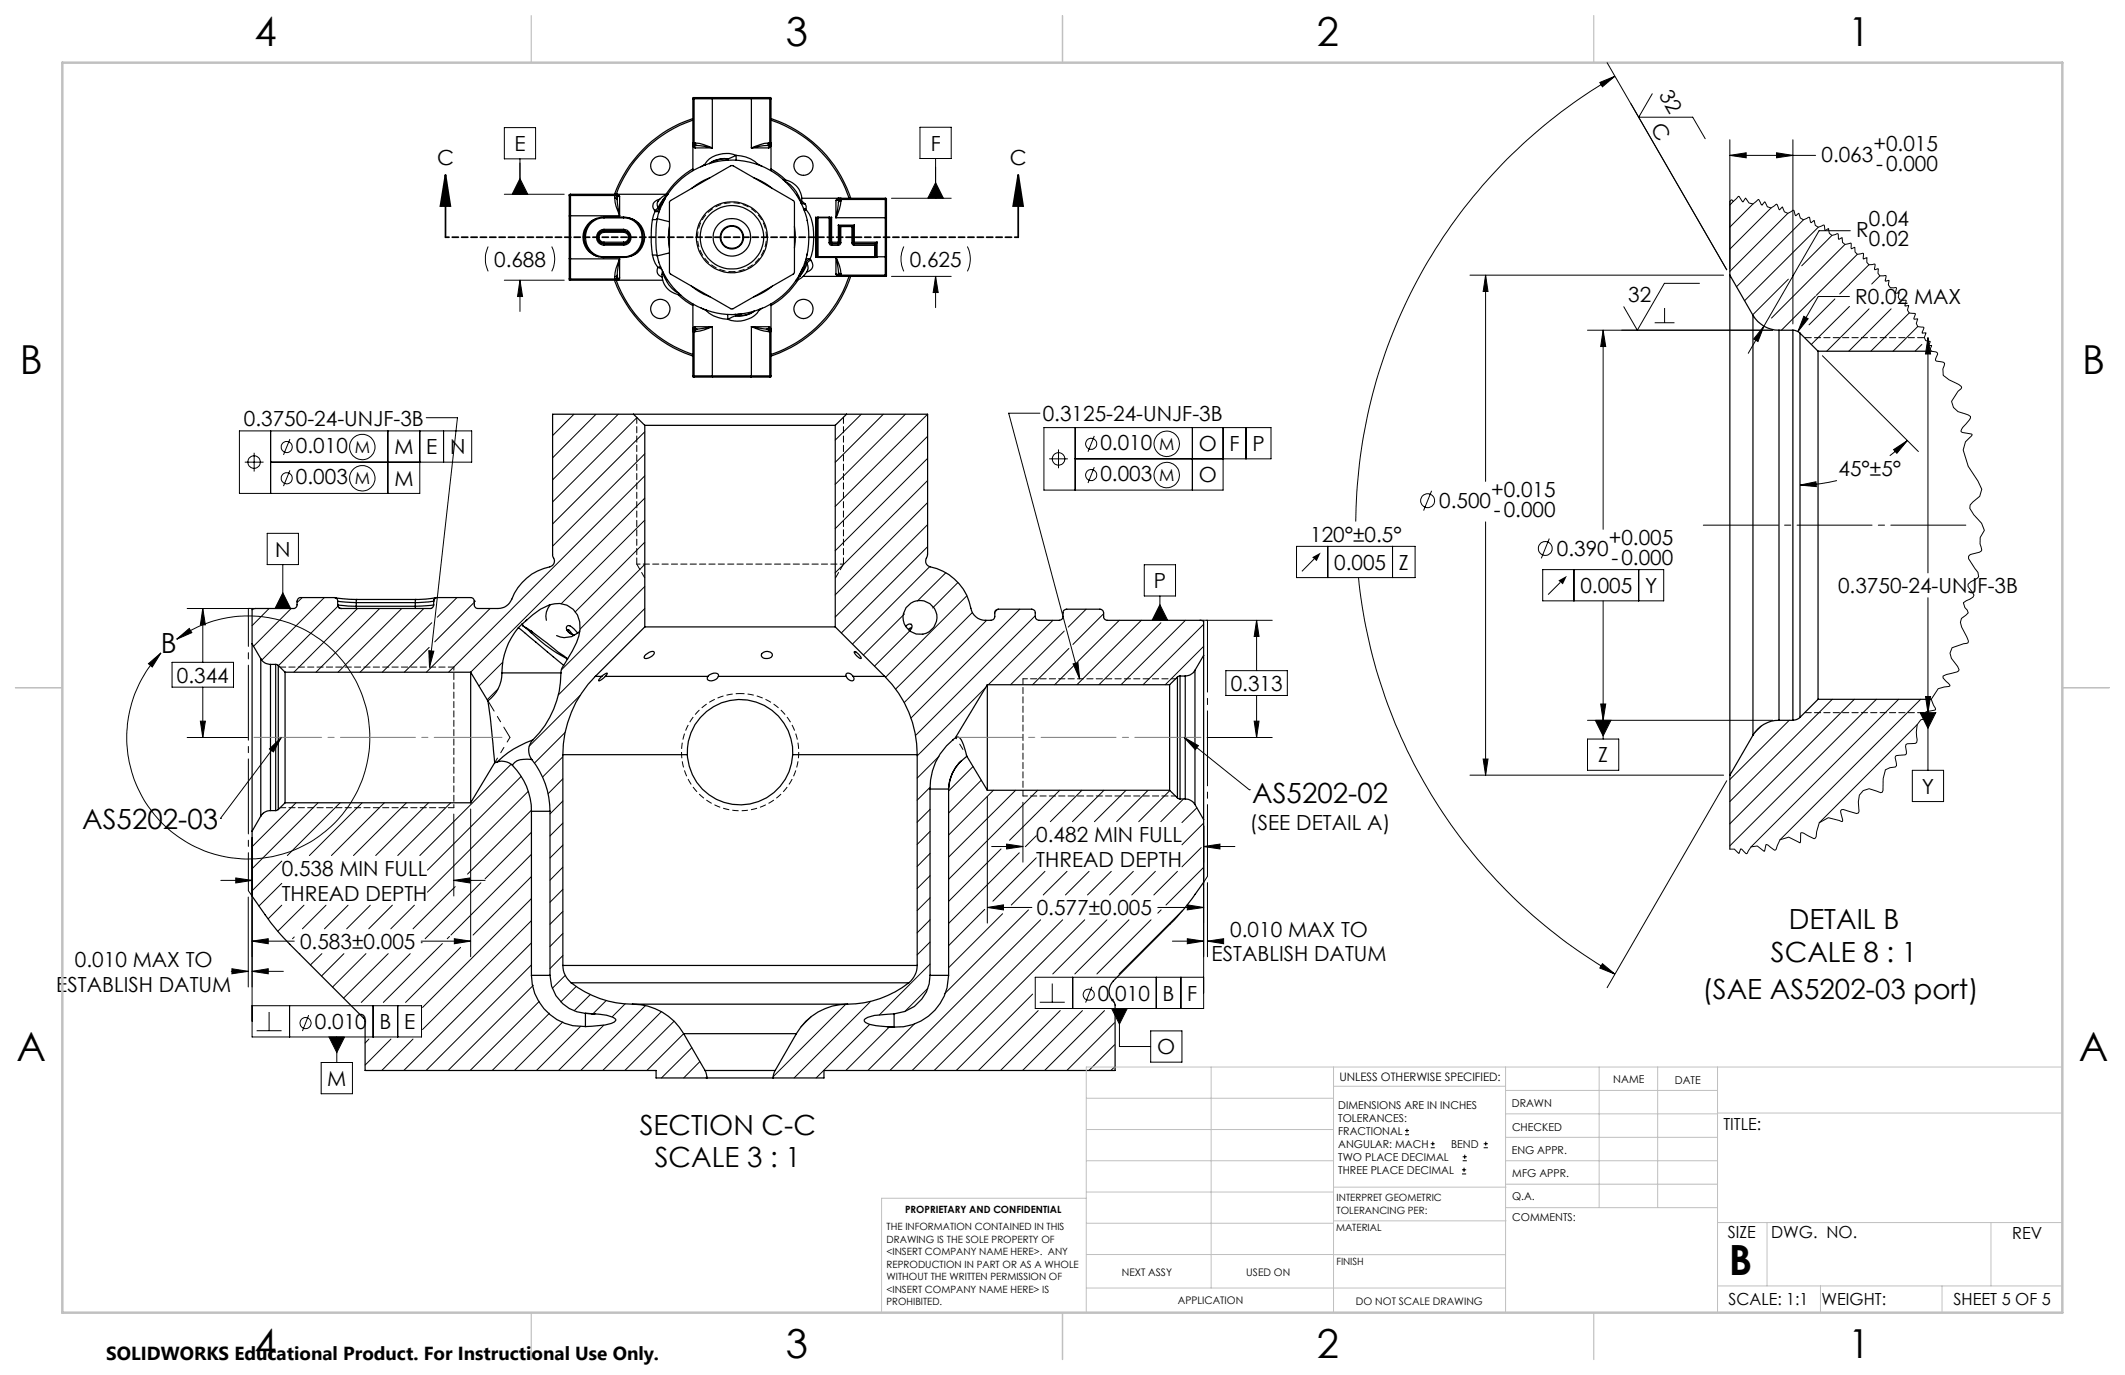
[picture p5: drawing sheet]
<svg xmlns="http://www.w3.org/2000/svg" width="432mm" height="279mm" viewBox="0 0 432 279" stroke-linecap="round" stroke-linejoin="round" font-family="sans-serif">
<g fill="none" stroke="#000" stroke-width=".25">
<path d="M141.1 19.8l-.1 .3M141.1 19.8h-.2l-.1 .3M141.1 19.8h3.7M144.8 19.8l-.1 .3M144.8 19.8h7.8M152.6 19.8l.1 .3M152.6 19.8h3.8M156.4 19.8v.3M156.4 19.8h.2l.1 .3M115.7 39.8v4.1M115.9 39.7l-.2 .1M115.9 39.5h-.2v.3"/>
<path d="M115.9 39.5v.2M115.9 39.5h9M115.9 39.7v4.2M115.9 39.7h9M124.9 39.7l.5 .3M124.9 39.5v.2M124.9 39.5l.4 .2 .1 .3M124.9 39.7v.6M125.4 39.5l.4 .1 .1 .4M125.4 39.5h-.3l.4 .2M125.4 39.5l.1 .2M125.4 39.5h10.1"/>
<path d="M125.5 39.7l.4 .3M125.5 39.7l-.1 .3M125.9 40v3.9M140.8 29.6l.1 .3 .4 .2M140.8 20.1h.2M140.8 29.1h.2M140.8 29.1l.1 .3 .4 .2M140.8 29.6v-.4l.2 .4M140.8 29.6h.2M140.8 24.1a25.3 25.3 0 0 0-15.9 15.4M140.8 34.3a16.3 16.3 0 0 0-5.5 5.2M140.8 24.4a25 25 0 0 0-15.6 15.1"/>
<path d="M140.8 20.1v9M140.8 29.6v5.1M141 29.6l.3 .5M141 29.1l.3 .5M141 20.1v9M141 20.1h3.7M141 29.1h.3M141.3 30.1h3.4M141.3 29.1a10.2 10.2 0 0 1 3.4 1M141.3 29.1l.3 .5M141.3 29.6h-.3M141.3 29.6l3.4 .5"/>
<path d="M143.1 33.5h.1M143.1 33.5l-.7 .4M144.3 36.1l-2.1 1-1.7 1.2M144.7 20.1h8M144.7 20.1v10M148 32.3a6.1 6.1 0 0 0-3.8 .9M148 32.3v.3M148 32.3a4.9 4.9 0 0 0-3.9 1M149.6 31.6a6.5 6.5 0 0 1 4.4 1.7M149.6 31.6l-1.6 .7M149.6 31.6a5.6 5.6 0 0 0-6 1.2l-.5 .7M149.6 31.6v1"/>
<path d="M152.7 30.1h3.5M152.7 20.1v10M152.7 20.1h3.7M153.2 36.1l2.3 1.2 1.5 1M154 33.3l-.1 .1M154 33.3l.9 .5M156.1 29.1a10.3 10.3 0 0 0-3.4 1M156.1 29.1l-.2 .5M156.1 29.1h.3M156.2 29.6h-1l-2.5 .5M156.2 29.6h.2M156.4 29.6l-.2 .5"/>
<path d="M156.4 29.1l-.2 .5M156.4 20.1h.3M156.4 29.1h.3M156.4 20.1v9M156.7 29.6l-.2 .3-.3 .2M156.7 29.1l-.2 .3-.3 .2M156.7 29.6v-.4l-.3 .4M156.7 29.6h-.3M156.7 24.1a25.6 25.6 0 0 1 16.2 16.2M156.7 34.3l3 2.2M156.7 24.4a25.2 25.2 0 0 1 15.8 15.9M156.7 20.1v9"/>
<path d="M156.7 29.6v5.1M159.1 36.5a4.1 4.1 0 0 1 3.7 4.9M159.5 36.9a6.6 6.6 0 0 1 3.3 4.4M115.7 52.6h.2M115.7 43.9v8.7M115.7 56.7h.2M115.7 56.7v.2h.2M115.7 52.6v4.1M115.9 43.9v8.7M115.9 43.9h-.2M115.9 56.7v.2M115.9 56.9h9"/>
<path d="M115.9 52.6h10M115.9 43.9h10M115.9 52.6v4.1M115.9 56.7h9M120.2 51.4l.8 .6 1.7 .4M121.2 44.4a4 4 0 0 0-2.7 4 4 4 0 0 0 3.2 3.8M122.7 44.1a4.1 4.1 0 0 0-3.8 2.8 4.1 4.1 0 0 0 1.3 4.5M122.7 44.3a4 4 0 0 0-3.7 3.9 4 4 0 0 0 3.7 4M122.7 52.2v.1h4M122.7 44.1v.2M122.7 46.6a1.61 1.61 0 0 0-1.5 1.6 1.61 1.61 0 0 0 1.5 1.6M122.7 46.9a1.31 1.31 0 0 0-1.2 1.3 1.31 1.31 0 0 0 1.2 1.3"/>
<path d="M122.7 49.5v.3M122.7 46.6v.3M122.7 47a1.27 1.27 0 0 0-1.2 1.2 1.27 1.27 0 0 0 1.2 1.3M122.7 47v.2M122.7 47.2a1.01 1.01 0 0 0-1 1 1.01 1.01 0 0 0 1 1M122.7 49.2v.3M122.7 44.1h4M122.7 46.6h4M122.7 49.8h4M122.7 44.3h4M122.7 52.2h4M122.7 46.9h4"/>
<path d="M122.7 49.5h4M122.7 46.9v.1M122.7 49.5h.1M122.7 49.2h4M122.7 47.2h4M124.9 57a25.5 25.5 0 0 0 15.9 15.4M124.9 40.3a9.4 9.4 0 0 0 1 3.6M124.9 40.3l.5 .2M124.9 56.7v.2M124.9 56.2v.5M125.2 57a25.2 25.2 0 0 0 15.6 15M125.4 56l-.5 .2"/>
<path d="M125.4 56.4l-.5 .3M125.4 56.4l-.2 .5h-.3M125.4 40v1.2l.5 2.7M125.4 56.5l.1 .2M125.4 56.9h9.3M125.4 56v.4M125.5 56.7l-.4 .2h.3M125.5 56.7l-.1 .2M125.9 56.5l-.1 .3-.4 .1M125.9 52.6v3.9M125.9 52.6a9.4 9.4 0 0 0-1 3.6M125.9 56.5l-.4 .2"/>
<path d="M125.9 52.6l-.5 3.4M126.7 44.1l1.7 .4 .9 .5M126.7 52.2v.1M126.7 44.3a4 4 0 0 1 3.8 3.9 4 4 0 0 1-3.8 4M126.7 44.1v.2M126.7 46.6a1.61 1.61 0 0 1 1.5 1.6 1.61 1.61 0 0 1-1.5 1.6M126.7 49.5v.3M126.7 46.9a1.31 1.31 0 0 1 1.3 1.3 1.31 1.31 0 0 1-1.3 1.3M126.7 46.6v.3M126.7 47a1.27 1.27 0 0 1 1.3 1.2 1.27 1.27 0 0 1-1.3 1.3M126.7 49.2v.3M126.7 47.2a1.01 1.01 0 0 1 1 1 1.01 1.01 0 0 1-1 1"/>
<path d="M126.7 47v.2M126.7 46.9v.1M126.7 49.5h.1M127.8 44.3a4 4 0 0 1 3.2 3.7 4 4 0 0 1-2.8 4M129.3 51.4l-1.2 .7-1.4 .2M129.3 45a4.2 4.2 0 0 1 0 6.4M132.6 51.8h.6l.4 .2M132.6 44.6l-.3 3.3 .3 3.9M132.6 51.8l.5 1.7 .6 .8M133 42.8l.1 .2M133.1 43l-.5 1.6M133.6 52a15.5 15.5 0 0 0 15.9 11.9"/>
<path d="M133.6 44.4a15.6 15.6 0 0 1 15.3-11.9 15.6 15.6 0 0 1 15.1 12.3M133.6 44.4l-.3 2.1a23.7 23.7 0 0 0 .3 5.5M133.6 44.4l-.4 .2h-.6M133.6 44.4l2.4 .6M133.7 54.3a1.34 1.34 0 0 0 .8 2M133.7 54.3l.8 .5M133.7 42.2l-.7 .6M133.7 42.2l.2 .2M133.9 42.4l-.8 .6M133.9 42.4l.2 .3M134 42.8l-.3 .2h-.6M134.1 40.5a1.42 1.42 0 0 0-1.3 .8 1.42 1.42 0 0 0 .2 1.5"/>
<path d="M134.3 54.3h-.6M134.6 55.2a4 4 0 0 0 3.7 4.7M134.6 55.2a7.3 7.3 0 0 0 3.4 4.4M134.6 55.1v.1M134.7 55.1l-.1 .1M134.9 40.4h.2l-.7 1.3M134.9 40.4l.8-1-1.4 .9a1.47 1.47 0 0 0-.6 1.9M134.9 40.4l-1 2M134.9 40.4l-1.2 1.8M136 46l-.2 2.2 .2 2.2M136 51.4l-2.4 .6M136.2 40.8l12.5-7.2 12.5 7.1 .2 .4v14.4l-12.6 7.3h-.3l-12.3-7.1-.2-.3v-14.3z"/>
<path d="M137.8 59.9l1.6 1.3 1.4 .9M140.5 58.1l1.7 1.2 2.1 1M157 58.1l-1.5 1.1-2.3 1.1M161.4 46l.2 2.2-.2 2.2M162.2 56.9a16.1 16.1 0 0 1-5.5 5.2M162.6 56.1l-.9 .9M162.9 41.2l.3 .2h.4M162.9 40.9l.7 .5M162.9 40.3h7.5M163.1 54.4l-.8 1.7h.3M163.2 56.2h7.2M163.3 42.3l.5 .2"/>
<path d="M163.3 42.5l.5 .1M163.6 41.4l.2 .6v.5M163.7 53.1l.1 .1M163.8 42.6a6.5 6.5 0 0 1 1.5 4.6 13.3 13.3 0 0 1-.7 5.4M163.8 53.2l-.3 1-.9 1.9M163.8 42.6l-.4 .1M163.8 42.5v.1M163.8 53.2l.2 .3M164 53.5l-.5 1.1-.9 1.5M164 53.5l.2 1-.1 .3M164 44.8a16.9 16.9 0 0 1 0 7M164 51.6a15.7 15.7 0 0 1-14.5 12.3"/>
<path d="M164.1 54.9a4 4 0 0 1-2.4 2.1M164.6 52.6l-.8 .6M164.6 52.6h-.5l-.3 .1M164.6 52.6l.1 .2M164.7 52.8l-.7 .7M164.7 52.8a1.42 1.42 0 0 1 .4 1.5 1.42 1.42 0 0 1-1.2 1M165.7 44.2v8M165.7 44.2l.3 .3M165.7 44.2l.3 .1M165.7 44.2h.4M165.7 52.2h.4M166 52.1l.2 .2"/>
<path d="M166 44.4v7.7M166 52.1l.2 .1M166 52l-.3 .2M166 52.2h-.3M166.2 44.1l-.2 .3M166.2 44.2l-.2 .2M166.2 44.2v8M166.2 52.2v.1M166.2 44.1v.1M166.2 52.3h11.5M166.2 44.1h2.3M166.2 52.2h11.5"/>
<path d="M166.2 44.2h2.3M168.5 44.1l.2 .3M168.5 44.2v5.1M168.5 49.3l.2 .4 .3 .1M168.5 44.2l.2 .2M168.5 44.1v.1M168.6 44.2h.4M168.7 44.4v4.9M168.7 49.3h-.2M168.7 49.3l.3 .2M169 49.5v.3M169 49.2h-.3l.3 .3"/>
<path d="M169 44.2l-.3 .3M169 44.2v5M169 49.2v.3M169 44.2l-.3 .1M169 49.8h1.4M169 49.5h1.4M169 49.2h1.4M169 49.5h.1M169.9 55.7l.1 .3 .4 .2M169.9 40.7v3.5M169.9 55.7l.4 .2M169.9 44.2h10"/>
<path d="M169.9 52.3a9.8 9.8 0 0 1 1 3.3M170.3 40.5l-.4 .2M170.3 40.5l.1 .3M170.3 55.9l.4 .3h-.3M170.3 55.9l.1 .3M170.4 49.5v.3M170.4 49.2h.2l-.2 .3M170.4 45.8l.2 .4M170.4 45.8v3.4M170.4 49.2v.3M170.4 45.8l.3 .1M170.4 49.5h.1"/>
<path d="M170.4 45.8h3.2M170.4 40.3l-.4 .1-.1 .3M170.4 55.4l.5 .2M170.4 55.7l.5 .2M170.4 55.7l.1 .3 .4 .2M170.4 40.3h.3l-.4 .2M170.4 40.3l-.1 .2M170.4 55.4l-.5-3.1v3.4M170.4 41.1l-.5 3.1M170.4 55.7l-.1 .2M170.4 40.8v.3M170.4 55.4v.3"/>
<path d="M170.6 49.3h.3M170.6 46.1v3.2M170.6 49.3l-.2 .2M170.9 45.9l-.3 .2M170.9 49.3l-.2 .3-.3 .2M170.9 46v3.3M170.9 46l-.3 .1M170.9 45.9v.1M170.9 45.9h2.2M170.9 46h2.2M170.9 40.8a9.4 9.4 0 0 1-1 3.4M170.9 40.8l-.5 .3"/>
<path d="M170.9 40.5l-.5 .3M170.9 55.9v.3M170.9 40.3l-.4 .1-.1 .4M170.9 40.3v.2M170.9 56.2h9M170.9 40.3h9M170.9 40.5h9M170.9 40.5v.3M170.9 55.6v.3M170.9 55.9h9M172.5 56.2a25.3 25.3 0 0 1-15.8 15.8M172.9 56.2a25.4 25.4 0 0 1-16.2 16.2"/>
<path d="M173.1 45.9l.3 .2M173.1 46v3.3M173.1 49.3l.2 .4 .3 .1M173.1 46l.3 .1M173.1 45.9v.1M173.4 46.1v3.2M173.4 49.3h-.3M173.4 49.3l.2 .2M173.6 49.5v.3M173.6 49.2h-.2l.2 .3M173.6 45.8l-.2 .4M173.6 45.8v3.4"/>
<path d="M173.6 49.2v.3M173.6 45.8l-.4 .1M173.6 49.8h4.1M173.6 49.5h4.1M173.6 49.2h4.6M173.6 49.5h.1M177.7 49.8v2.4M177.7 49.5v.3M177.7 49.5l.3 .3M177.7 49.5l.3 .2M177.7 52.2v.1M177.7 49.5h.1"/>
<path d="M177.9 52.3h.3M177.9 52.2h.2M178 52.1l-.3 .2M178 49.8h-.3M178 49.8v2.3M178 52.1l-.3 .1M178 52l.2 .2M178 49.7v.1M178.1 52.2l.1 .1M178.2 52.2h.1M178.2 52.2h-.1M178.2 52.2v.1"/>
<path d="M178.2 49.2l-.5 .3M178.2 49.2l-.2 .5M178.2 49.2v3M178.2 52.2h1.7M179.9 44.2v8M179.9 44.2l.2 .1M179.9 40.5l.2 .1M179.9 55.9v.3M179.9 40.3v.2M179.9 40.3l.2 .1v.2M179.9 40.5v3.7M179.9 52.2v3.7"/>
<path d="M180.1 52.1l-.2 .1M180.1 44.3v7.8M180.1 55.9h-.2M180.1 55.9v.2l-.2 .1M180.1 40.6v3.7M180.1 52.1v3.8M351.5 55.9v101.6M351.5 55.9l4.7 8.2M351.5 40.9v15M140.8 76.4h.2M140.8 67.4h.2M140.8 76.4l.1 .2h.2"/>
<path d="M140.8 61.7v5.2M140.8 67.4v9M141 76.4l.1 .2M141 66.8l-.2 .4v-.3M141 66.8l-.2 .1M141 66.8l.3 .1M141 67.4v9M141 76.4h3.7M141 67.4h.3M141.1 76.6h3.7M141.3 66.4h3.4M141.3 66.4l-.4 .1-.1 .4"/>
<path d="M141.3 66.4l-.3 .4M141.3 66.9l-.3 .5M141.3 66.9l-.3 .1-.2 .4M141.3 66.9h.3M141.6 66.9l-.3 .5M142.5 62.6l1 .5M143.5 63.1a6.1 6.1 0 0 0 4.3 1.8M143.5 63v.1M144.7 76.4h8M144.7 76.4l.1 .2M144.7 66.4a10.2 10.2 0 0 1-3.4 1M144.7 66.4l-3.1 .5"/>
<path d="M144.7 66.4v10M144.8 76.6h7.8M147.8 63.9v1M149.4 63.9l.1 .3M149.5 64.2l-1.7 .7M150.7 63.8l-.8 .1M152.6 76.6h3.8M152.7 66.4h3.5M152.7 76.4l-.1 .2M152.7 66.4a10.3 10.3 0 0 0 3.4 1M152.7 66.4l3.5 .5M152.7 66.4v10"/>
<path d="M152.7 76.4h3.7M153.2 63.2a5.7 5.7 0 0 1-3.7 1M153.3 63.2a5 5 0 0 1-3.8 1M154.2 62.9h.1M154.3 62.9a5.4 5.4 0 0 1-6.5 2M154.3 62.9h.1M154.9 62.6l-.6 .3M155.9 66.9l.2 .5M156.1 67.4h.3M156.2 66.4l.3 .1 .2 .4M156.2 66.4l.2 .4M156.2 66.9l.2 .5"/>
<path d="M156.2 66.9l.3 .1 .2 .4M156.4 66.8l-.2 .1M156.4 76.4v.2M156.4 76.4h.3M156.4 67.4h.3M156.4 66.8l.3 .4v-.3M156.4 66.8l.3 .1M156.4 67.4v9M156.7 76.4l-.1 .2h-.2M156.7 61.7v5.2M156.7 67.4v9M356.2 64.1a6.1 6.1 0 0 0 5.3 3"/>
<path d="M356.2 64.1v85.3M361.5 67.1v79.3M361.5 67.1h2.8M364.3 67.1l1 .2 .5 .4M364.3 67.1v79.3M365.8 67.7v78.1M365.8 67.7l3.6 3.7M369.4 71.4v70.7M369.4 71.4h23M128.7 84.2h-16.4l.1 28.9a1.25 1.25 0 0 1-.7 2.1 10.9 10.9 0 0 0-7.9 6.9l-.5 .7a2.78 2.78 0 0 1-2.1 .8h-4.1a.71 .71 0 0 1-.7-.7v-.7M128.7 84.2h43.3M128.7 84.2l2.3 2.2"/>
<path d="M131 86.4h38.7M131 86.4v41M169.7 86.4v41M172 84.2h16.5v28.4l-.1 .5a1.3 1.3 0 0 0 .6 2.1 10.7 10.7 0 0 1 8.4 8.9 2.99 2.99 0 0 0 2.8 1.9h1.2a.78 .78 0 0 0 .7-.7v-.8a.72 .72 0 0 1 .8-.7h6.7a.72 .72 0 0 1 .8 .7v.8a.78 .78 0 0 0 .7 .7h4.2a.72 .72 0 0 0 .7-.7v-.8a.72 .72 0 0 1 .7-.7h6.8a.78 .78 0 0 1 .8 .7v.8a.72 .72 0 0 0 .7 .7l19.2 .1 .4 .1v7M172 84.2l-2.3 2.2M51.2 130.8v38.1M51.2 130.8l1.8 3M53 133.8a2.23 2.23 0 0 0 2 1.2M53 133.8v32M55 135v29.7M55 135h1M56 135l.6 .2"/>
<path d="M56 135v29.7M56.6 135.2v29.3M56.6 135.2l1.3 1.4M57.9 136.6v26.5M57.9 136.6h37.7M68.1 121.4l.1 .1M68.1 121.5l4.3 .3M68.6 122.9a.7 .7 0 0 0 .8 .7M68.6 122.2a.72 .72 0 0 0-.7-.8h-6.8a.73 .73 0 0 0-.7 .8v.7a.71 .71 0 0 1-.8 .7h-7.7l-.7 .3v6.9M68.6 122.2l3.8 .2M68.6 122.9l3.8 .3M68.6 122.9l.1 .2a.67 .67 0 0 0 .7 .5"/>
<path d="M68.6 122.2v.7M72.4 121.8h.1M72.4 121.8v.6M72.4 123.2v.4M72.4 121.8h12M72.4 122.4v.8M72.4 123.2h12M72.4 122.4h12M84.4 121.8l2.1-.1 2.2-.3-.3 .2-.3 .6M84.4 121.8h.1M84.4 121.8v.6M84.4 123.2v.4"/>
<path d="M84.4 122.4v.8M87.6 123.6h.1M88.1 122.2a.72 .72 0 0 1 .8-.8h6.7a.71 .71 0 0 1 .8 .8M88.1 122.2l-3.7 .2M88.1 122.9l-3.7 .3M88.1 122.9a.72 .72 0 0 1-.7 .7h-18M88.1 122.2v.7M95.6 136.6v26.5M95.6 136.6l3.5 5.8M96.4 122.2h.1M102 136.7a7 7 0 0 1-2.9 5.7M102 136.7h12"/>
<path d="M105.3 127.5a14.6 14.6 0 0 0-3.3 9.2M105.3 127.5l.2 .1M105.6 127.7l8.8 7.4M106 126.9h.1M106 126.9a19 19 0 0 1 5.7-4 4.6 4.6 0 0 1 6.2 5.1 13.8 13.8 0 0 1-2.6 5.9M106 126.9l-.7 .6M106.1 126.8l.2 .4M106.3 127.2l.7 .5M106.3 127.2l1.7 1M106.9 127.7l.9 .7M107.1 125.9l-.1 .1M107.8 128.4l.2 .2"/>
<path d="M108 128.2l.1 .2M108 128.6a30.1 30.1 0 0 0 7.3 5.3M108 128.2l-.2 .2M108.1 128.4l7.2 5.4M108.1 128.4l-.1 .2M111.8 122.9a3.7 3.7 0 0 0-.8 3.1M114 136.7a19.1 19.1 0 0 1-5.7 13.6M115.2 128a1.41 1.41 0 0 1 1.2 .9M115.3 127.9l.3 .6 1.1 .5M115.3 133.9h.1M115.3 133.8v.1M115.3 133.9l-1.1 1.8-.2 1"/>
<path d="M117.4 128.7l-.9-1a.9 .9 0 0 0-1.4-.3l.1 .7a2.52 2.52 0 0 0 1.5 1M117.8 128.3a3.9 3.9 0 0 1-4.7 .9M121 137.4a22.7 22.7 0 0 0-6.6 16M121 137.4h1.3M122.3 137.4l-.7 .9h.4l1-.9M122.3 137.4l.9-.6h.2l-.4 .6M123 137.4h20.9M131 127.4h38.7M131 127.4l-10 10M131.2 133l.3-.2a1.19 1.19 0 0 1 1.4-.3 1.59 1.59 0 0 1-2 1.2zM143.9 137.4a.52 .52 0 0 0-.1 .6 .52 .52 0 0 0 .4 .3 1.7 1.7 0 0 0 1.8-.9M143.9 137.4a1.57 1.57 0 0 1 2-.4l.1 .4"/>
<path d="M146 137.4h25.9M154.8 132.8a1.29 1.29 0 0 1 2.2 .3 1.28 1.28 0 0 1-2 .6 .57 .57 0 0 1-.2-.9zM169.7 127.4l10.1 10M171.9 137.4l.5 .7a.7 .7 0 0 0 1.1-.1l-.1-.6M171.9 137.4v-.2a.7 .7 0 0 1 .7-.5 .7 .7 0 0 1 .6 .5l.2 .2M173.4 137.4h6.4M173.6 132.5a1.63 1.63 0 0 1 1.4 1.3 2.12 2.12 0 0 1-1.4-1.3zM179.8 137.4a22.3 22.3 0 0 1 6.6 16M184 127.3a.77 .77 0 0 1 1.3-.2l-.1 .6-.4 .5M185.2 127.6h-.3l-.3 .4M200.6 139.1v21.5M200.6 139.1h37.1"/>
<path d="M200.6 139.1l-6.4 10.8M237.7 139.1v21.5M239.3 137.6v24.5M239.3 137.6l-1.6 1.5M239.8 137.4l-.5 .2M239.8 137.4v24.9M239.8 137.4h1M240.8 137.4v24.9M242.8 136.2a2.34 2.34 0 0 1-2 1.2M242.8 136.2v27.3M244.6 133.2v33.3M244.6 133.2l-1.8 3"/>
<path d="M99.1 142.4l.5 3.4 .9 9.2M100.5 155l-4.9 8.1M101 154.8l-.5 .2M101 154.8a3.1 3.1 0 0 1 3.1 .7M104.1 155.5a13 13 0 0 1 3.9 9.4M108.1 154.3a5.5 5.5 0 0 0-3.5 .6l-.5 .6M108.1 154.3a16.8 16.8 0 0 1 3.7 10.6M108.3 150.3a21.7 21.7 0 0 0-7.3 4.5M108.3 150.3a3.1 3.1 0 0 0-.2 4M114.4 153.4h25.3M114.4 153.4v42.8M139.7 153.4a10.7 10.7 0 0 0 10.7 10.2 10.7 10.7 0 0 0 10.7-10.2"/>
<path d="M139.7 153.4a10.7 10.7 0 0 1 10.7-11.3 10.7 10.7 0 0 1 10.7 11.3M161.1 153.4h25.3M186.4 153.4v42.8M193.7 150.3l-.1 .1M194.2 149.9a12.5 12.5 0 0 0-5.2 10.4M194.2 149.9l.2-.1a1.07 1.07 0 0 1 1.1 1l1 2.9M195.4 154.6l-.5 .4a8.7 8.7 0 0 0-2.2 5.3M196.5 153.7a8.3 8.3 0 0 0-3.7 6.6M196.5 153.7l4.1 6.9M351.5 157.5v15M356.2 149.4l-4.7 8.1M361.5 146.4a6.1 6.1 0 0 0-5.3 3"/>
<path d="M361.5 146.4h2.8M365.8 145.8l-.5 .3-1 .3M369.4 142.1l-3.6 3.7M369.4 142.1h23M51.2 168.9v13.2l2.7 3.8a43.4 43.4 0 0 0 5 6l15.2 15.2 .1 10.4h59.1v1.5h10.4M53 165.8l-1.8 3.1M55 164.7a2.29 2.29 0 0 0-2 1.1M55 164.7h1M56.6 164.5l-.6 .2M57.9 163.1l-1.3 1.4M57.9 163.1h37.7M108 164.9h3.8"/>
<path d="M108 164.9v33.3M111.8 164.9v33.3M189 160.3h3.5M189 160.3v37.9M192.7 160.3h.1M192.8 160.3v37.9M200.6 160.6h37.1M237.7 160.6l1.6 1.5M239.3 162.1l.5 .2M239.8 162.3h1M240.8 162.3a2.42 2.42 0 0 1 2 1.2M242.8 163.5l1.8 3"/>
<path d="M244.6 166.5v12.8a51.5 51.5 0 0 1-6.8 8.4l-11.6 11.6a3 3 0 0 0 .2 4.5l.2 .4v13.3h-59.2v1.5h-10.3M108 198.2h3.8M108 198.2a10.5 10.5 0 0 0 11 10.4M111.8 198.2a7.8 7.8 0 0 0 7.2 7.7M114.4 196.2a4.7 4.7 0 0 0 1.7 3.5M114.4 196.2h72M116.1 199.7a20.2 20.2 0 0 0 12.4 4.3M116.1 199.7h68.6M184.7 199.7a20.2 20.2 0 0 1-12.5 4.3M186.4 196.2a4.7 4.7 0 0 1-1.7 3.5M189 198.2h3.8M189 198.2a7.9 7.9 0 0 1-7.3 7.8"/>
<path d="M192.8 198.2a10.6 10.6 0 0 1-11.1 10.5M119 205.9v2.7M119 205.9l1.3 .1M120.3 206h.1M120.3 206a7.9 7.9 0 0 1 4.8 1.1v.2l-.3 .4a12.9 12.9 0 0 1-5.8 .9M120.3 206h.6h-.5M128.5 204a11.9 11.9 0 0 1 10.4 6M128.5 204h43.7M138.9 210h22.9M138.9 210l4.4 7.5M143.3 217.5l.4 1.5M143.3 217.5h14.2"/>
<path d="M143.7 219h13.4M157.5 217.5l-.3 .8-.1 .7M161.8 210l-4.3 7.5M172.2 204a11.9 11.9 0 0 0-10.4 6M180.3 208.6h.1M180.3 208.6h.3M180.6 208.6h.1M180.6 208.6l1.1 .1M181.7 206v2.7M181.7 206l-4 .3-1.9 .7-.2 .3 .1 .3a4.8 4.8 0 0 0 3.4 .9l1.2 .1"/>
<circle cx="134.2" cy="33.7" r="1.96"/>
<circle cx="163.3" cy="33.7" r="1.95"/>
<circle cx="148.7" cy="48.2" r="7.2"/>
<circle cx="148.7" cy="48.2" r="6.4"/>
<circle cx="148.7" cy="48.2" r="2.37"/>
<circle cx="148.7" cy="48.2" r="3.8"/>
<circle cx="148.7" cy="48.2" r="2.25"/>
<circle cx="134.2" cy="62.8" r="1.96"/>
<circle cx="163.3" cy="62.8" r="1.95"/>
<circle cx="186.9" cy="125.5" r="3.5"/>
</g>
<g fill="none" stroke="#000" stroke-width=".2">
<path d="M325.1 16.8l3.1-1.3-2.6 2.1zM326.6 12.7l24.3 42.1M328.2 15.5a105.4 105.4 0 0 0-52.7 90.5M335.7 19.1l-2.7 4.7h11l2.5 4.4M102.5 39.5h12.2M102.5 25.9h6.3v6.4h-6.3zM105.7 36.3l1.5 3.2h-3.1zM105.7 32.3v7.2M186.9 25.9h6.4v6.3h-6.4zM190.1 37.1l1.6 3.2h-3.2zM190.1 32.2v8.1M351.5 31.6l3.3-.6v1.1z"/>
<path d="M351.5 28.4v26.2M351.5 31.6h17.4M361 31l3.3 .6-3.3 .5zM364.3 28.4v37.4M99.2 50.1a5.9 5.9 0 0 0 0 5M102.5 56.9h12.2M105.7 56.9v6.4M105.7 56.9l.5 3.4h-1zM112.1 50.1a5.6 5.6 0 0 1 0 5M181.2 40.3h12.1M181.2 56.2h12.1M183.7 50.1a5.9 5.9 0 0 0 0 5"/>
<path d="M190.1 56.2v6.3M190.1 56.2l.5 3.2h-1zM196.6 50.1a5.6 5.6 0 0 1 0 5M298.7 55.9h51.5M301.9 55.9l.5 3.3h-1zM301.9 55.9v41.9M345.3 57.6h-7.1l-5.5 9.5-2.7-4.8M351.5 40.9l.3-.3 .4 .4 1.2-1.1 .8 1.1 .5-.7 .7 .9 .8 .3 1.1-1 .7 1.2 .6-.7 .5 1 .8 .3 1.1-.8 .6 1.2 .6-.6 .4 .9 .7 .4 1-.6h.2l.4 1.1 .6-.5 .3 .9 .7 .4 1.2-.5 .2 1 .8-.4 .2 1 .6 .4 1.1-.5 .2 1.1 .8-.3 .1 .9 .6 .4 1.1-.3 .2 1.1 .7-.3 .1 .9 .5 .5 1.3-.2v1l.7-.2v.9l.5 .5 1.3-.2-.1 1.1 .8-.2-.1 .9 .5 .5 1.2-.1v1.1l.7-.2-.1 .9 .4 .6 1.2-.1-.1 1.1 .8-.1-.2 .9 .4 .6h1.3l-.3 1 .1 .1 .7-.1-.2 .9 .4 .6 1.3 .1-.3 1v.1l.7-.1-.2 .9 .3 .6 1.2 .1-.2 1.1v.1l.8-.1-.3 .9 .3 .7 1.2 .1-.3 1.2h.8l-.4 .9 .3 .6 .9 .2-.3 .8h.6l-.3 .7 .2 .5 1.3 .3v.2l-.4 1.3 .2 .2 1.4 .2 .2 .2-.3 1.2 .1 1.3 1.2 .9 1.9 .9 .5 .4v.5l-.6 .5-1.3 2.1 .3 1.2 1 .8 2 .7 .5 .3-.2 .7-.7 .8a1.77 1.77 0 0 0-1 1.6l2.2 .6-.1 .3-1.2 1.2-.5 1.6 1 3.4 2 3 .8 1.6-.4 1.5-2 1.7v.7l.8 1.3 1.6 1.7 .5 1.5-.8 1.4-.1 1.3 .4 1.3-.1 .2-2.2 .7-.4 .3v.5l1.9 2.8 .2 .9-2.2 1.5v.5l1.2 1.7-.2 .5-1.9 1.1 .3 1 .4 .5 .2 .5-1.3 1.2-.2 .8 .2 .9 1 2 .4 1-.4 .3-.6 .1-2.3 .8-.5 1.1 .3 1.1 1.3 1.6 .3 .7-.1 .2-3.2 1.1v.4l1.1 1.1 .3 .5-2.4 .5-1.4 2.2 .9 2-.1 .2-1.8 .3-.1 .2 .7 1.1-1.7 .4-.7 .9-.2 1.6 .2 1.5-.1 .6-.3 .2h-1.6l-.3 .2 .1 1.9-.3 .2-1.7 .1-.2 .2 .2 1.9-.3 .3-1.1 .1-.9 .4-.4 1.8-.1 2.4-.1 .4-.3 .1-2.4-.8-1.2 .4-.8 .9-.2 1.3 .2 2-.2 .3-.3 .1-3-.8-.2 .2-.1 .3 .4 1.9h-.2l-2.7-.7-1.8 1-.8 3.1-.3 .1-2.1-1.1h-.6l-.1 2-2.3-1.2-1.8 .5-.9 2.1-.2 .1-1.6-1.2h-.2l-.3 1.4-1.4-1.1-1.3 .2-.8 1.4h-.2l-1-1h-.1l-.4 .9-.9-.9h-.9M352.2 41l-.7 .7M356.2 41.5l-4.7 4.6M359.9 42.3l-8.4 8.3M363.3 43.4l-11.8 11.7"/>
<path d="M363.4 56.7l-7.2 7.3M366.5 44.7l-13.7 13.6M369.5 46.2l-15 14.9M372.3 47.8l-6.2 6.2M374.9 49.7l-14.9 14.9M375.8 57.8l-2 1.9M376 46.9h-6.4l-14.4 24.9M377.4 51.7l-8.3 8.3M379.8 53.8l-4 3.9M382 56.1l-1.7 1.6M322.6 67.1h37.6M325.8 67.1l.5 3.3h-1z"/>
<path d="M325.8 67.1v40.5M336.2 65.6h4.1M338.2 62.6v3M358.4 66.3l-1.2 3.1-.9-.5zM366.5 64.3l.9 .5-2.1 2.6zM368.9 60.2l-6.9 6.9M370.3 72.3l19.5 19.5M372.9 60.7l-5.3 5.3M375.8 62.3l-7.7 7.7M375.8 60.3h-6.3l-4.2 7.1M379.8 62.8l-8.6 8.6M384.3 62.8l-8.6 8.6"/>
<path d="M387.9 63.6l-7.7 7.8M389.7 66.4l-5 5M390.5 70l-1.4 1.4M391.8 68.6l.5 3.3h-1zM391.8 68.6v47.8M49.7 93.9h3.9M51.6 92v3.8M55 87.6v12.7M58.9 89.2l-1.3 3.2M58.9 95.6l-1.3 3.2M78.8 87.6v12.7M85.3 87.6v12.7h-36.7v-12.7h47.2v6.3h-40.8"/>
<path d="M86.6 84.9h6.4l-5.7 50.7M90.1 87.6v6.3M116.6 84.2l-4.3 4.3M121.1 84.2l-8.8 8.8M125.6 84.2l-13.3 13.3M129.4 84.8l-17.1 17.2M131 87.7l-18.7 18.8M131 92.2l-18.7 18.8M131 96.7l-39.8 39.9M175 84.2l-5.3 5.2M179.5 84.2l-9.8 9.7M184 84.2l-14.3 14.2"/>
<path d="M188.5 84.2l-18.8 18.7M188.5 88.7l-18.8 18.7M188.5 93.1l-18.8 18.8M188.5 97.6l-18.8 18.8M211.3 84h-6.3l14.4 53.9M213.2 93.2h3.8M215.1 91.3v3.8M218.5 86.9v12.7M222.4 88.6l-1.3 3.2M222.4 94.9l-1.3 3.2M242.3 86.9v12.7M248.5 86.9v12.7h-36.4v-12.7h46.2v6.3h-39.8"/>
<path d="M253.2 86.9v6.3M290.9 99.7l-1.6 4.1M365.8 98.6l3.2-.7 .1 1zM373.3 97.6a31.1 31.1 0 0 1-7.5 1M384.8 91.4l2.8-1.9-2.2 2.6zM387.6 89.5l-3.6 3.1M54.3 108.4h6.3v6.3h-6.3zM57.5 114.7v8.9M131 101.2l-35.4 35.4M131 105.7l-17 17M131 110.2l-14.1 14.2M131 114.7l-13.1 13.1"/>
<path d="M131 119.2l-16.9 16.9M188.5 111.1l-17.5 17.5M188.5 102.1l-18.8 18.8M188.5 106.6l-18.8 18.8M188.9 115.1l-15.7 15.8M192.2 116.4l-5.8 5.7M194.7 118.4l-5.2 5.1M232.5 114.8h6.4v6.3h-6.4zM263.5 111h24v6.4h-24zM267 113.6l-2.5 2.5M269.8 111v6.4M276 117.4a105.2 105.2 0 0 0 52.2 80.5"/>
<path d="M283 111v6.4M301.9 106v51.5M313.5 115.7h24.6v6.4h-24.6zM314.8 109.4l-1.6 4.1M317 118.4l-2.4 2.4M319.8 115.7v6.4M333 115.7v6.4M30.2 134.9l2.5-2.2-1.8 2.8zM35 134.6h12.4v5h-12.4zM35.9 129.9l2.6-2.2 .5 .9zM35.9 129.9a24.7 24.7 0 0 1 38.9 16 24.7 24.7 0 0 1-31.7 27.5 24.7 24.7 0 0 1-10.4-40.7M38 123.6h12.7"/>
<path d="M41.2 123.6v11M41.2 139.6v10.3M41.2 123.6l.5 3.4h-1zM54.7 123.6l-3.5 3.5M57.5 120.5l1.6 3.1h-3.2zM59.2 123.6l-7.7 7.7M61.4 121.4l-1 1M65.9 121.4l-12.7 12.8M68.7 123.2l-12.1 12.1M72.6 123.6l-12.9 13M77.2 123.6l-13 13M81.6 123.6l-12.9 13"/>
<path d="M86.1 123.6l-12.9 13M87.1 132.2l1.1 .1-.9 3.3zM87.2 131.6l-5 5M87.6 135.6l-1 1M87.7 126.5l-10 10.1M92.9 121.4l-4 4M96.4 122.4l-8.1 8M99.6 123.6l-11.8 11.9M102.2 134.5l-4.9 4.9M131 123.6l-17.5 17.6M183.8 124.7l-8.4 8.4M184.9 128.1l-7.2 7.3"/>
<path d="M196.5 121.1l-16.5 16.5M197.6 124.5l-15.6 15.5M200.3 139.7l-13.9 13.9M200.5 126l-16.8 16.8M202.7 123.8l-.6 .6M207.2 123.8l-22.1 22.1M210.4 125.1l-24.4 24.4M214 126l-13.2 13.1M216.3 128.2l-10.9 10.9M217.2 131.8l-7.4 7.3M218.1 134.9l.9-.3 .4 3.3zM218.2 135.3l-3.9 3.8"/>
<path d="M220.7 123.8l-3.6 3.6M224.3 124.7l-6.3 6.3M227.4 126l-8.4 8.5M231.9 126l-13.1 13.1M235.7 121.1v4.9M235.7 122.9l1.6 3.1h-3.2zM235.9 126.5l-12.6 12.6M240.9 126l-13.1 13.1M244.6 126.9l-12.3 12.2M244.6 131.3l-7.8 7.8M245.1 126h13.4M249.1 136.3h12.5v5h-12.5z"/>
<path d="M255.3 126v10.3M255.3 126l.5 3.3h-1zM325.8 122.1v24.3M391.8 121.5v35M38 149.9h12.3M40.7 146.5h1l-.5 3.4zM54.8 152.2l2.3-2.3-1.5 2.9zM57.2 149.9l-12.4 16.4M101.2 140l-2.2 2.2M103.9 155.3l-18.6 18.5M105.9 157.8l-19 19M114.4 153.8l-4.2 4.1"/>
<path d="M114.4 158.3l-3 3M114.8 148.8l-6.2 6.2M117.9 141.3l-10.4 10.3M189.1 159.9l-2.7 2.7M190.8 153.7l-4.4 4.4M197.7 155.8l-4.9 4.9M199.4 158.5l-6.6 6.7M240.6 149.9l2.9 1.6-.6 .8zM240.6 149.9l13.3 10.6M245.3 149.9h13.2M254.8 146.5h1l-.5 3.4zM255.3 141.3v8.6"/>
<path d="M298.7 157.5h51.5M301.4 154.2h1l-.5 3.3zM322.6 150.2h6.3v6.3h-6.3zM322.6 146.4h37.6M324.2 146.4h3.1l-1.5 3.1zM325.3 143.1h1l-.5 3.3zM325.8 146.4v3.8M350.9 158.6l-24.3 42.1M357.9 147.5l-1.3 1.4M363.6 146.4l-12.1 12M372.3 142.1l-20.8 20.8M376.8 142.1l-25.3 25.3"/>
<path d="M381.3 142.1l-29.8 29.8M385.8 142.1l-30 30M388.6 156.5h6.3v6.4h-6.3zM389.6 147.2l-19.9 20M390.2 144.8h3.1l-1.5 3.2zM390.3 142.1l-28.6 28.5M391.3 141.5h1l-.5 3.3zM44.8 166.3h.1M44.9 178.9h6.3M47.9 178.4l3.3 .5-3.3 .5zM51.2 170.2v40.5h34.5v-6.3h-34.5M53.6 165.1l-.5 .6"/>
<path d="M57.3 175l-6.1 6M57.3 179.5l-4.7 4.6M60.1 163.1l-8.9 8.9M64.6 163.1l-13.4 13.4M69.1 163.1l-10.7 10.7M73.6 163.1l-10.7 10.7M78.1 163.1l-10.8 10.7M82.6 163.1l-10.8 10.7M87.1 163.1l-10.8 10.7M91.6 163.1l-10.8 10.7M92.2 165.4v16.7M92.2 178.9h6.4"/>
<path d="M92.2 178.9l3.3-.5v1zM95.6 164.4v30M97.7 179.4l-11.3 11.3M107.4 160.8l-20.5 20.5M108 164.6l-13 13M108 169.1l-9.4 9.5M108 173.6l-16.4 16.4M108 178.1l-11.9 11.9M114.4 162.8l-2.6 2.6M114.4 167.3l-2.6 2.6M114.4 171.7l-2.6 2.6M114.4 176.2l-2.6 2.7"/>
<path d="M189 164.5l-2.6 2.6M189 168.9l-2.6 2.7M189 173.4l-2.6 2.7M189 177.9l-2.6 2.7M200.6 161.9v25.7M201.5 172h6.4M201.9 160.6l-9.1 9.1M203.4 172.5l-10.6 10.7M204.5 171.5l3.4 .5-3.4 .5zM206.4 160.6l-13.6 13.6M207.1 173.3l-14.3 14.3M207.9 163v12.2"/>
<path d="M210.6 169.8l-2.2 2.2M210.6 174.3l-8.8 8.8M210.9 160.6l-18.1 18.1M212.3 177.1l-6.8 6.8M215.3 160.6l-10.2 10.1M216.8 177.1l-4.8 4.8M219.9 160.6l-6.5 6.4M221.3 177.1l-4.8 4.8M224.3 160.6l-6.4 6.4M225.8 177.1l-4.8 4.8M228.8 160.6l-6.4 6.4M230.3 177.1l-4.8 4.8"/>
<path d="M233.3 160.6l-6.4 6.4M234.8 177.1l-4.8 4.8M237.7 160.6l-6.3 6.4M239.3 177.1l-4.8 4.8M240.5 162.3l-4.6 4.7M243.2 164.1l-3 3M244.1 172.2l-3.9 3.9M244.6 167.3l-4.4 4.4M244.6 176.2l-7.7 7.7M244.6 167.8v37.1h-34.2v-6.3h34.2M244.6 172h6.3M244.6 172l3.3-.5v1z"/>
<path d="M245.4 179.4v15M253.9 160.5h.1M47 197.4h3.4M47.1 196.8l3.3 .6-3.3 .5zM50.4 182.3v18.3M51.2 191.2h8.6M51.2 197.4l3.3-.6v1.1zM51.2 197.4h6.4M51.2 191.2l3.3-.5v1.1zM57.3 183.9l-2.8 2.8M59.8 190.4l-.4 .3M60.9 193.8h.1"/>
<path d="M61.8 183.9l-5.4 5.3M65.4 193.8l-2.3 2.3M66.3 183.9l-4.8 4.8M69.9 193.8l-4.6 4.5M70.7 183.9l-4.8 4.8M74.4 193.8l-6.8 6.8M75.2 183.9l-4.8 4.8M78.9 193.8l-9.1 9M79.7 183.9l-4.8 4.8M83.4 193.8l-10 9.9M84.2 183.9l-4.8 4.8M85.6 191.2h10"/>
<path d="M85.6 191.6h.1M89.9 191.7l-12 12M91.3 190.3l-.4 .4M92.3 190.7l3.3 .5-3.3 .6zM92.5 180.2l-8.6 8.5M93.6 192.5l-11.2 11.2M108 182.6l-22.1 22.1M108 187.1l-22.1 22.1M108 191.6l-25.9 25.9M108 196.1l-21.4 21.4M114.4 180.7l-2.6 2.6M114.4 185.2l-2.6 2.6"/>
<path d="M114.4 189.7l-2.6 2.6M114.4 194.2l-2.6 2.6M114.9 198.2l-2.7 2.6M189 182.4l-2.6 2.6M189 186.9l-2.6 2.6M189 191.4l-2.6 2.6M189 195.9l-10.4 10.4M200.1 184.8l-7.3 7.4M200.6 184.4h8.9M200.6 184.4l3.3-.5v1zM203.7 185.7l-10.9 10.9M209 184.9l-17.1 17.1"/>
<path d="M209.5 184.4h.1M211.5 186.9l-30.7 30.6M213.8 199.8v3.9M215.9 186.9l-30.6 30.6M218 198.6v6.3M220.4 186.9l-30.6 30.6M224.9 186.9l-11 11M229.4 186.9l-11 11M233.9 186.9l-11 11M234.9 198.6v6.3M235.3 184.4h9.3M235.9 184.9l-.6 .7"/>
<path d="M238.2 191.2h6.4M240 198.6v6.3M240.3 185l-12.9 12.9M241.3 190.7l3.3 .5-3.3 .6zM241.3 183.9l3.3 .5-3.3 .5zM245.4 191.2l3.2-.5v1.1zM245.4 191.2h.8M325.6 195.8l2.6 2.1-3.1-1.2zM52.1 209.4h5.1M54.7 205.6v3.8M58.8 204.4v6.3M62.7 206.3l-1.2 3.2"/>
<path d="M65.3 215.9h6.3v6.3h-6.3zM66.9 210.7h3.1l-1.6 3.2zM68.4 210.7v5.2M75 211.1l-.8 .8M75.8 204.4v6.3M79.4 211.1l-5.2 5.3M80.8 204.4v6.3M83.9 211.1l-6.3 6.4M108.4 200.2l-17.3 17.3M109.6 203.4l-14.1 14.1M111.7 205.9l-11.7 11.6M114.4 207.6l-9.9 9.9"/>
<path d="M117.1 200.4l-3.2 3.2M118 208.5l-9 9M119.9 202.1l-3.2 3.3M122.7 208.3l-9.2 9.2M123.2 203.3l-2.7 2.7M127 204l-2.6 2.6M131.2 204.3l-13.2 13.2M134.4 205.6l-11.9 11.9M137 207.5l-10 10M138.9 210l-7.5 7.5M140.6 212.9l-6.2 6.1M142.2 215.7l-3.3 3.3"/>
<path d="M143.7 218.8l-.3 .2M164.9 206.6l-2.2 2.1M171.9 204l-14.8 14.8M176.7 208.1l-10.9 10.9M176.9 203.5l-15.5 15.5M180.7 208.7l-8.8 8.8M185.9 208l-9.5 9.5M188.5 200.8l-4.7 4.8M209.8 202l-15.5 15.5M211 205.4l-12.2 12.1M211.3 203.7h5.1M215.4 205.4l-12.1 12.1"/>
<path d="M220 205.4l-12.2 12.1M221.9 200.5l-1.3 3.2M224.4 205.4l-12.1 12.1M225.9 204.9h3.2l-1.6 3.2zM226.5 207.8l-9.7 9.7M226.5 212.3l-5.2 5.2M226.6 216.7l-.9 .8M227.5 204.9v7.8h6.3M233.8 209.5h6.4v6.3h-6.4zM285.5 230.6h.8M285.5 229.7h.8M285.9 229.3v.9"/>
<path d="M290.7 233.2h.8M290.7 232.4h.8M291.1 232v.8M297.1 238.5h.8M297.1 237.7h.8M297.2 235.9h.9M297.2 235.1h.9M297.5 237.3v.8M297.6 234.6v.9M301.5 233.2h.8M301.5 232.4h.8M301.9 232v.8"/>
<circle cx="51.6" cy="93.9" r="1.28"/>
<circle cx="58.2" cy="90.8" r="1.13"/>
<circle cx="58.2" cy="97.2" r="1.13"/>
<circle cx="73.6" cy="90.8" r="2.59"/>
<circle cx="73.6" cy="97.2" r="2.59"/>
<circle cx="215.1" cy="93.3" r="1.27"/>
<circle cx="221.7" cy="90.2" r="1.13"/>
<circle cx="221.7" cy="96.5" r="1.13"/>
<circle cx="237.1" cy="90.2" r="2.59"/>
<circle cx="237.1" cy="96.5" r="2.59"/>
<circle cx="290.1" cy="101.8" r="1.41"/>
<circle cx="314" cy="111.5" r="1.41"/>
<circle cx="62.1" cy="207.9" r="1.13"/>
<circle cx="221.2" cy="202.1" r="1.13"/>
</g>
<g fill="#000">
<path d="M266.6 113.2l1.8-.9-.9 1.7zM316.7 118l1.7-1-.8 1.7z"/>
<path d="M105.7 36.3l-1.6 3.2h3.1zM190.1 37.1l-1.6 3.2h3.2z"/>
<path d="M206.9 35.5l1 6.4h-2zM90.5 35.5l1 6.4h-2z"/>
<path d="M105.7 56.9l.5 3.4h-1zM190.1 56.2l.5 3.2h-1zM255.3 126l.5 3.3h-1zM254.8 146.5h1l-.5 3.4zM47.9 178.4l3.3 .5-3.3 .5zM92.2 178.9l3.3-.5v1zM92.3 190.7l3.3 .5-3.3 .6zM51.2 191.2l3.3-.5v1.1zM244.6 172l3.3-.5v1zM204.5 171.5l3.4 .5-3.4 .5zM241.3 183.9l3.3 .5-3.3 .5zM200.6 184.4l3.3-.5v1zM40.7 146.5h1l-.5 3.4zM41.2 123.6l.5 3.4h-1zM358.4 66.3l-2.1 2.6 .9 .5zM366.5 64.3l-1.2 3.1 2.1-2.6zM325.3 143.1h1l-.5 3.3zM325.8 67.1l.5 3.3h-1zM325.1 16.8l3.1-1.3-2.6 2.1zM325.6 195.8l2.6 2.1-3.1-1.2zM365.8 98.6l3.2-.7 .1 1zM384.8 91.4l2.8-1.9-2.2 2.6zM301.4 154.2h1l-.5 3.3zM301.9 55.9l.5 3.3h-1zM351.5 31.6l3.3-.6v1.1zM361 31l3.3 .6-3.3 .5zM391.8 68.6l.5 3.3h-1zM391.3 141.5h1l-.5 3.3z"/>
<path d="M30.2 134.9l2.5-2.2-1.8 2.8zM35.9 129.9l2.6-2.2 .5 .9z"/>
<path d="M218.1 134.9l.9-.3 .4 3.3zM87.1 132.2l1.1 .1-.9 3.3zM57.5 120.5l1.6 3.1h-3.2zM235.7 122.9l1.6 3.1h-3.2zM66.9 210.7l1.5 3.2 1.6-3.2zM225.9 204.9l1.6 3.2 1.6-3.2zM324.2 146.4h3.1l-1.5 3.1zM390.2 144.8h3.1l-1.5 3.2z"/>
<path d="M240.6 149.9l2.9 1.6-.6 .8zM54.8 152.2l2.3-2.3-1.5 2.9z"/>
<path d="M47.1 196.8l3.3 .6-3.3 .5zM51.2 197.4l3.3-.6v1.1z"/>
<path d="M241.3 190.7l3.3 .5-3.3 .6zM245.4 191.2l3.2-.5v1.1z"/>
</g>
<path d="M90.5 35.5l1 6.4h-2zM90.5 35.5v12.7M206.9 35.5l1 6.4h-2zM206.9 35.5v12.7" fill="none" stroke="#000" stroke-width=".35"/>
<path d="M150.4 140.9a11.9 11.9 0 0 0-10.5 17.6 11.9 11.9 0 0 0 20.5 .8 11.9 11.9 0 0 0-9-18.3l-1-.1" fill="none" stroke="#000" stroke-width=".2" stroke-dasharray="1.3 .6" stroke-dashoffset=".4" stroke-linecap="butt"/>
<path d="M148.7 55.2a7 7 0 0 1-6.1-10.4 7 7 0 0 1 12.1-.3 7 7 0 0 1-5.6 10.7h-.4" fill="none" stroke="#000" stroke-width=".2" stroke-dasharray="1.3 .6" stroke-dashoffset=".6" stroke-linecap="butt"/>
<path d="M206.9 48.2h-116.4" fill="none" stroke="#000" stroke-width=".35" stroke-dasharray="1.3 .6" stroke-dashoffset=".5"/>
<path d="M194.3 149.8h49.7" fill="none" stroke="#808080" stroke-width=".2" stroke-dasharray="15.2 1.3 1.3 1.3" stroke-dashoffset="1.8"/>
<path d="M51.6 149.8h50.4" fill="none" stroke="#808080" stroke-width=".2" stroke-dasharray="15.2 1.3 1.3 1.3" stroke-dashoffset="1.5"/>
<path d="M50.5 123.6h1.5M243.9 126h1.5M194.2 149.9h.1M244.6 179.2l.8-1.1M51.2 182.1l-.7-1.1" fill="none" stroke="#000" stroke-width=".2" stroke-dasharray="15.2 1.3 1.3 1.3"/>
<path d="M50.5 181v-57.4" fill="none" stroke="#000" stroke-width=".2" stroke-dasharray="15.2 1.3 1.3 1.3" stroke-dashoffset="7.5"/>
<path d="M99.2 142.4l4.4 7.4" fill="none" stroke="#000" stroke-width=".2" stroke-dasharray="15.2 1.3 1.3 1.3" stroke-dashoffset="12.8"/>
<path d="M103.6 149.8l-3.1 5.2" fill="none" stroke="#000" stroke-width=".2" stroke-dasharray="15.2 1.3 1.3 1.3" stroke-dashoffset="14.1"/>
<path d="M245.4 178.1v-52.1" fill="none" stroke="#000" stroke-width=".2" stroke-dasharray="15.2 1.3 1.3 1.3" stroke-dashoffset=".6"/>
<path d="M196.5 153.6l-2.3-3.7" fill="none" stroke="#000" stroke-width=".2" stroke-dasharray="15.2 1.3 1.3 1.3" stroke-dashoffset="14.9"/>
<g fill="none" stroke="#c0c0c0" stroke-width=".2">
<path d="M246.1 216.8v44.9M271 216.8v49.9M305.9 216.8v49.9M324.9 216.8v28.6M336.8 216.8v28.6M349 216.8v49.9M419.1 216.8h-198.4v49.9M220.7 235.9h50.3M220.7 229.5h50.3M220.7 223.2h50.3M271 220.7h34.9M305.9 231.1h43.1"/>
<path d="M305.9 226.3h43.1M305.9 221.6h43.1M305.9 235.9h43.1M349 226.2h70.1M220.7 248.6h50.3M220.7 242.2h50.3M220.7 254.9h50.3M220.7 243.5h-41.6v23.2M271 255h34.9M271 248.1h35M271 241.2h35M305.9 240.6h43.1"/>
<path d="M306 245.4h43M349 248.4h70.1M359.1 248.4v12.9M404.6 248.4v12.9M220.7 261.7h85.2M349 261.3h70.1M369.9 261.3v5.4M394.6 261.3v5.4"/>
</g>
<path d="M108 3.2v9.5M215.9 3.2v9.5M323.8 3.2v9.5M3.1 139.7h9.6M419.1 139.7h9.5M108 266.7v9.6M215.9 266.7v9.6M323.8 266.7v9.6" fill="none" stroke="#c0c0c0" stroke-width=".25"/>
<path d="M12.7 12.7h406.4v254h-406.4z" fill="none" stroke="#c0c0c0" stroke-width=".5"/>
<path d="M207.9 137.9v23.8" fill="none" stroke="#000" stroke-width=".2" stroke-dasharray="1.3 .6" stroke-dashoffset=".2"/>
<path d="M129.4 114.6h42M92.2 164.1v-28.6" fill="none" stroke="#000" stroke-width=".2" stroke-dasharray="1.3 .6" stroke-dashoffset=".6"/>
<path d="M345.2 106.7h55.2" fill="none" stroke="#000" stroke-width=".2" stroke-dasharray="15.2 1.3 1.3 1.3" stroke-dashoffset="-.9"/>
<path d="M238.9 137.9h-31M238.9 161.7h-31" fill="none" stroke="#000" stroke-width=".2" stroke-dasharray="1.3 .6" stroke-dashoffset=".4"/>
<path d="M56.9 135.5h35.3M56.9 164.1h35.3" fill="none" stroke="#000" stroke-width=".2" stroke-dasharray="1.3 .6" stroke-dashoffset=".1"/>
<path d="M129.4 84.8v29.8M171.4 84.8v29.8" fill="none" stroke="#000" stroke-width=".2" stroke-dasharray="1.3 .6"/>
<path d="M366.7 68.6h24.3M129.4 114.6l1.6 2.9M171.4 114.6l-1.7 2.9M366.7 144.8h24.3" fill="none" stroke="#000" stroke-width=".2" stroke-dasharray="1.3 .6" stroke-dashoffset="-.1"/>
<text font-size="8.5" x="351.3" y="259">B</text>
<g font-size="8.1">
<text x="51.7" y="9.3">4</text>
<text x="159.7" y="9.3">3</text>
<text x="267.6" y="9.3">2</text>
<text x="375.6" y="9.3">1</text>
<text x="4" y="76">B</text>
<text x="423.1" y="76">B</text>
<text x="3.3" y="215.7">A</text>
<text x="422.4" y="215.7">A</text>
<text x="51.7" y="276">4</text>
<text x="159.7" y="276">3</text>
<text x="267.6" y="276">2</text>
<text x="375.6" y="276">1</text>
</g>
<g font-size="5.6">
<text x="32.7" y="132.7">B</text>
<text x="254.4" y="163.1">AS5202-02</text>
<text x="16.7" y="168.5">AS5202-03</text>
<text x="363.5" y="188.8">DETAIL B</text>
<text x="359.9" y="195.4">SCALE 8 : 1</text>
<text x="346" y="203">(SAE AS5202-03 port)</text>
<text x="130" y="230.5">SECTION C-C</text>
<text x="133.1" y="237.2">SCALE 3 : 1</text>
</g>
<g font-size="4.2">
<text x="337" y="19.3" transform="rotate(60 337 19.3)">32</text>
<text x="335.3" y="26" transform="rotate(60 335.3 26)">C</text>
<text x="88.8" y="33.6">C</text>
<text x="104.5" y="30.7">E</text>
<text x="189.1" y="30.6">F</text>
<text x="205.2" y="33.6">C</text>
<text x="370.1" y="32.9">0.063</text>
<text x="380.7" y="30.6">+0.015</text>
<text x="381.3" y="34.7">-0.000</text>
<text x="379.7" y="46">0.04</text>
<text x="377.2" y="48.2">R</text>
<text x="379.7" y="50.1">0.02</text>
<text x="100.4" y="54.2">0.688</text>
<text x="184.9" y="54.2">0.625</text>
<text x="330.9" y="61.4">32</text>
<text x="377" y="61.8">R0.02 MAX</text>
<text x="49.6" y="86.5">0.3750-24-UNJF-3B</text>
<text x="211.9" y="85.5">0.3125-24-UNJF-3B</text>
<text x="60.1" y="92">0.010</text>
<text x="80.1" y="92.3">M</text>
<text x="86.6" y="92.3">E</text>
<text x="91.5" y="92.3">N</text>
<text x="223.6" y="91.4">0.010</text>
<text x="243.6" y="91.7">O</text>
<text x="249.9" y="91.7">F</text>
<text x="254.5" y="91.7">P</text>
<text x="60.1" y="98.4">0.003</text>
<text x="80.1" y="98.7">M</text>
<text x="223.6" y="97.8">0.003</text>
<text x="243.6" y="98">O</text>
<text x="303" y="101">+0.015</text>
<text x="373.6" y="96.7">45°±5°</text>
<text x="292.4" y="103.3">0.500</text>
<text x="303.6" y="105.1">-0.000</text>
<text x="55.9" y="113.1">N</text>
<text x="266.2" y="110.1">120°±0.5°</text>
<text x="316.3" y="113">0.390</text>
<text x="326.9" y="110.7">+0.005</text>
<text x="234.5" y="119.5">P</text>
<text x="271.1" y="115.8">0.005</text>
<text x="284.3" y="115.8">Z</text>
<text x="327.5" y="114.8">-0.000</text>
<text x="321.1" y="120.5">0.005</text>
<text x="334.3" y="120.5">Y</text>
<text x="373.5" y="120.5">0.3750-24-UNJF-3B</text>
<text x="35.9" y="138.7">0.344</text>
<text x="250.1" y="140.4">0.313</text>
<text x="324.8" y="154.9">Z</text>
<text x="390.5" y="161.3">Y</text>
<text x="210.6" y="171.1">0.482 MIN FULL</text>
<text x="254" y="168.7">(SEE DETAIL A)</text>
<text x="57.3" y="178">0.538 MIN FULL</text>
<text x="210.6" y="176.1">THREAD DEPTH</text>
<text x="57.3" y="183">THREAD DEPTH</text>
<text x="210.7" y="186">0.577±0.005</text>
<text x="250" y="190.3">0.010 MAX TO</text>
<text x="15.2" y="196.4">0.010 MAX TO</text>
<text x="61" y="192.8">0.583±0.005</text>
<text x="246.2" y="195.4">ESTABLISH DATUM</text>
<text x="11.4" y="201.5">ESTABLISH DATUM</text>
<text x="223.1" y="203.3">0.010</text>
<text x="236.2" y="203.3">B</text>
<text x="241.3" y="203.3">F</text>
<text x="64" y="209.1">0.010</text>
<text x="77.1" y="209.1">B</text>
<text x="82.1" y="209.1">E</text>
<text x="235.2" y="214.2">O</text>
<text x="66.5" y="220.7">M</text>
</g>
<text font-size="3.8" x="21.6" y="276.3">SOLIDWORKS Educational Product. For Instructional Use Only.</text>
<g font-size="3.4">
<text x="72.1" y="92">M</text>
<text x="235.5" y="91.4">M</text>
<text x="72.1" y="98.4">M</text>
<text x="235.5" y="97.7">M</text>
<text x="350.2" y="229.5">TITLE:</text>
<text x="351.1" y="251.6">SIZE</text>
<text x="359.9" y="251.6">DWG. NO.</text>
<text x="408.9" y="251.7">REV</text>
<text x="351.2" y="265.2">SCALE: 1:1</text>
<text x="370.1" y="265.3">WEIGHT:</text>
<text x="396.9" y="265.2">SHEET 5 OF 5</text>
</g>
<text font-size="2.4" x="272.2" y="219.7">UNLESS OTHERWISE SPECIFIED:</text>
<g font-size="2.2">
<text x="327.8" y="220.1">NAME</text>
<text x="340.3" y="220.2">DATE</text>
<text x="271.9" y="225.3">DIMENSIONS ARE IN INCHES</text>
<text x="271.9" y="227.9">TOLERANCES:</text>
<text x="307.2" y="224.9">DRAWN</text>
<text x="271.9" y="230.6">FRACTIONAL</text>
<text x="271.9" y="233.2">ANGULAR: MACH</text>
<text x="294.9" y="233.2">BEND</text>
<text x="307.3" y="229.8">CHECKED</text>
<text x="271.9" y="235.9">TWO PLACE DECIMAL</text>
<text x="271.9" y="238.5">THREE PLACE DECIMAL</text>
<text x="307.2" y="234.5">ENG APPR.</text>
<text x="307.3" y="239.2">MFG APPR.</text>
<text x="307.3" y="243.9">Q.A.</text>
<text x="307.3" y="248.1">COMMENTS:</text>
</g>
<g font-size="2.1">
<text x="227.9" y="259.2">NEXT ASSY</text>
<text x="253.3" y="259.2">USED ON</text>
<text x="239.3" y="265">APPLICATION</text>
<text x="275.5" y="265.1">DO NOT SCALE DRAWING</text>
</g>
<g font-size="2">
<text x="271.6" y="244.1">INTERPRET GEOMETRIC</text>
<text x="180.2" y="250">THE INFORMATION CONTAINED IN THIS</text>
<text x="183.9" y="246.4">PROPRIETARY AND CONFIDENTIAL</text>
<text x="271.5" y="250.2">MATERIAL</text>
<text x="271.6" y="246.6">TOLERANCING PER:</text>
<text x="180.2" y="252.5">DRAWING IS THE SOLE PROPERTY OF</text>
<text x="180.2" y="255.1">&lt;INSERT COMPANY NAME HERE&gt;. ANY</text>
<text x="180.2" y="257.6">REPRODUCTION IN PART OR AS A WHOLE</text>
<text x="271.5" y="257">FINISH</text>
<text x="180.2" y="260.1">WITHOUT THE WRITTEN PERMISSION OF</text>
<text x="180.2" y="262.6">&lt;INSERT COMPANY NAME HERE&gt; IS</text>
<text x="180.2" y="265.2">PROHIBITED.</text>
</g>
</svg>
